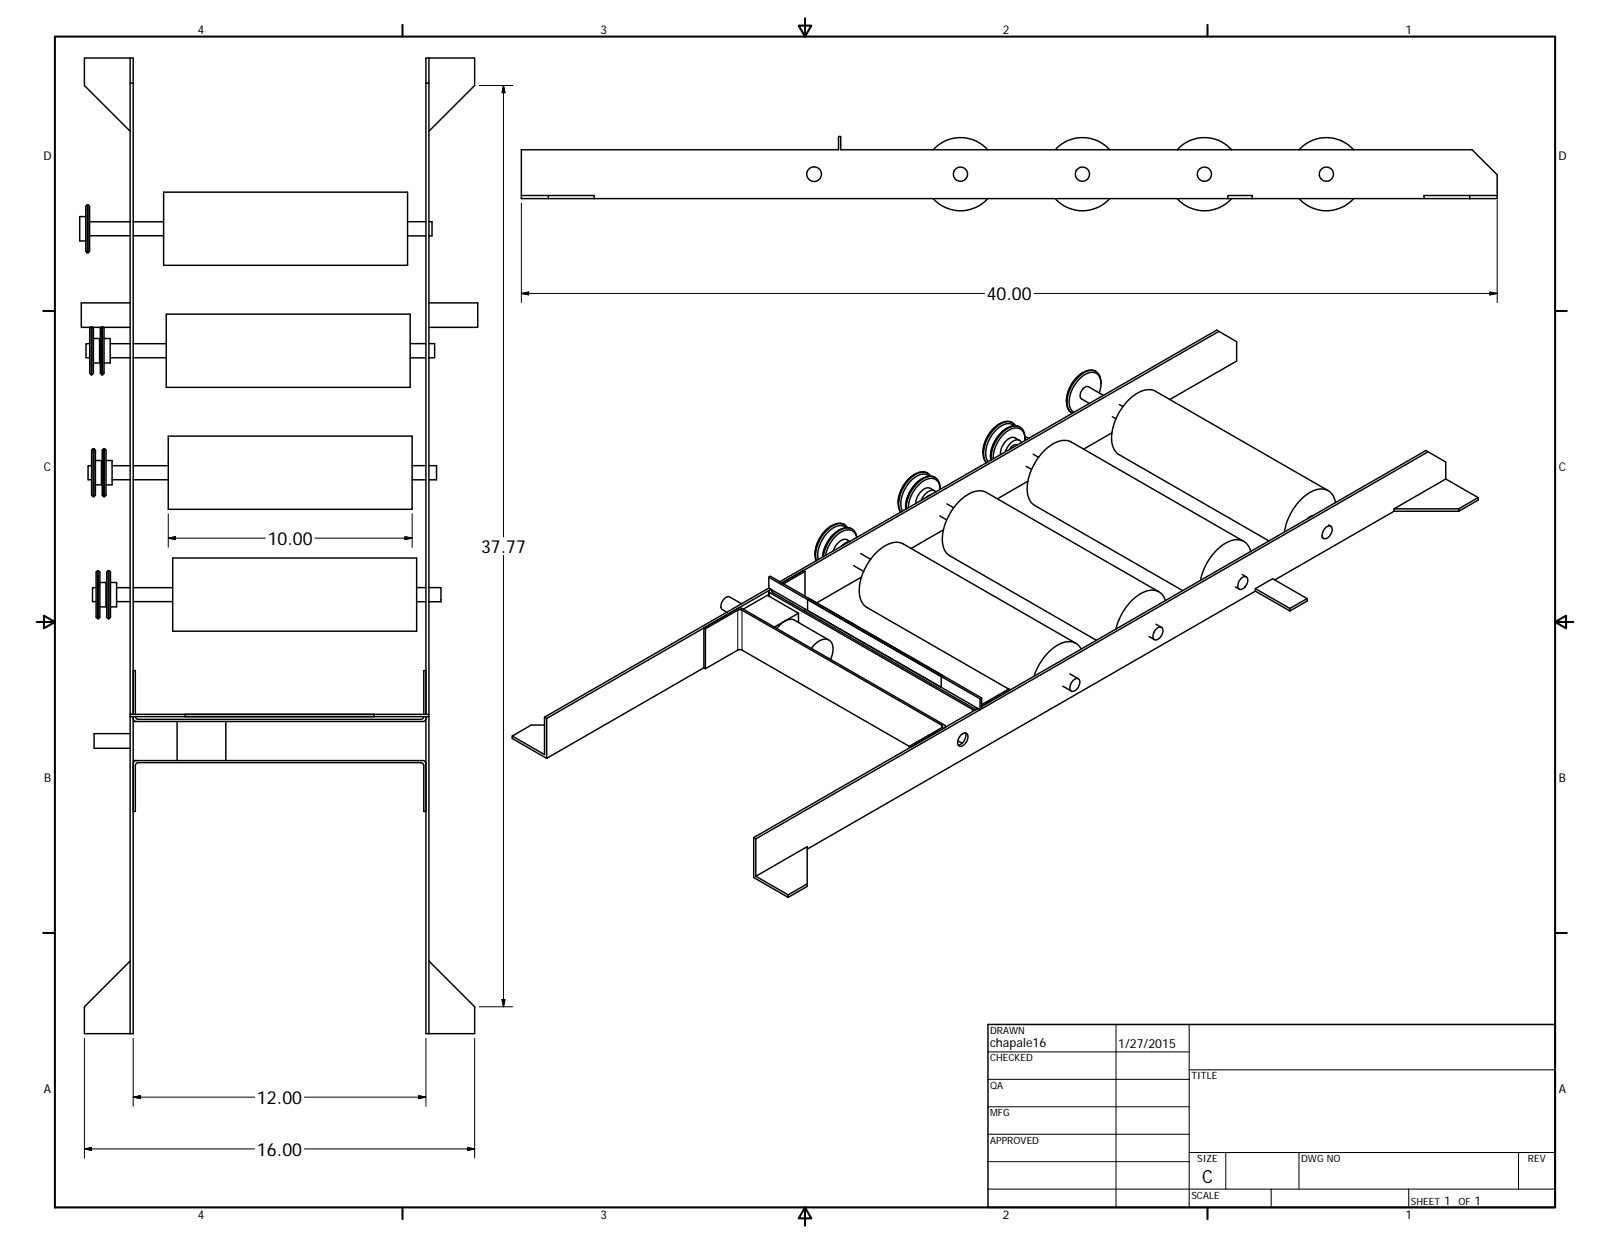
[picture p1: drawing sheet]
<svg xmlns="http://www.w3.org/2000/svg" width="559mm" height="432mm" viewBox="0 0 559 432" stroke-linecap="round" stroke-linejoin="round" font-family="sans-serif">
<g fill="none" stroke="#000" stroke-width=".51">
<path d="M45.2 20.2v8.7h1M45.2 28.9v329.9M148.9 20.2v8.7h-1.1M148.9 28.9v329.9M45.2 45.6l-15.9-15.9v-9.5h16.9v227.7M148.9 45.6l15.8-15.9v-9.5h-16.9v227.7M323.9 52a12.7 12.7 0 0 1 18.9 0M366.2 52a12.7 12.7 0 0 1 19 0M408.6 52a12.7 12.7 0 0 1 18.9 0M450.9 52a12.7 12.7 0 0 1 18.9 0M29.8 75.2h-2.1v8.5h2.1M30.3 71.1h.3"/>
<path d="M30.3 71.1l-.5 .5v15.6l.5 .5M30.3 71.1v16.6M30.6 71.1v16.6M30.6 71.1l.5 .5v15.6l-.5 .5M31.1 77h14.1M46.2 77h10.6M56.8 66.7h84.7v25.4h-84.7zM141.5 77h6.3M148.9 77h1M149.9 77v4.9h-1M149.9 77h.1M181 67.9h25.2v1"/>
<path d="M190.3 67.9v1M323.9 68.9a12.7 12.7 0 0 0 18.9 0M366.2 68.9a12.7 12.7 0 0 0 19 0M408.6 68.9a12.7 12.7 0 0 0 18.9 0M426.2 68.9v-1h8.4v1M450.9 68.9a12.7 12.7 0 0 0 18.9 0M510.1 67.9h9.5v1h-9.5M510.1 67.9h-15.9v1h15.9M510.1 67.9v1M519.6 67.9v-7.2l-8.7-8.7h-219.1v-4.6h-.8v4.6h-110v16.9h313.2M30.3 87.7h.3M31.1 81.8h14.1"/>
<path d="M46.2 81.8h10.6M141.5 81.9h6.3M31.1 119.3h-1.2v4.9h1.2M31.6 113.4l-.5 .5v15.7l.5 .5M31.6 113.4v16.7M31.6 113.4h.3M31.9 113.4v16.7M31.9 113.4l.5 .5v15.7l-.5 .5M32.1 113.6h3M32.4 117.5h2.2v8.5h-2.2M34.6 119.3h.2M35.3 113.4h.3"/>
<path d="M35.3 113.4l-.5 .5v15.7l.5 .5M35.3 113.4v16.7M35.6 113.4l.5 .5v15.2v.5l-.5 .5M35.6 113.4v16.7M35.8 113.6h9.4M36.1 117.5h2.1v8.5h-2.1M38.2 119.3h7M45.2 105.1h-17v8.5h3.3M46.2 119.3h11.5M57.7 109.1h84.7v25.4h-84.7zM142.4 119.3h5.4M148.9 119.3h2v4.9h-2"/>
<path d="M148.9 105.1h16.9v8.5h-16.9M423.1 115l-151.7 87.3 7.5-4.3 .5 .4M31.6 130.1h.3M34.6 124.2h.2M35.3 130.1h.3M38.2 124.2h7M46.2 124.2h11.5M142.4 124.2h5.4M376 129.3a11.9 11.9 0 0 0-5.8 10.1M380.4 128.9a5.1 5.1 0 0 0-6.2 1.8 11.6 11.6 0 0 0-3.7 10.9l.7 1.1 .9 .7M381.5 136.4a5.8 5.8 0 0 0-.9-6.8 5.4 5.4 0 0 0-6.3 2.3 10.3 10.3 0 0 0-2.7 10.1l1.1 1.2M382.1 133.2a3.7 3.7 0 0 0-3.6-4.6 11.6 11.6 0 0 0-8 9.6 4.7 4.7 0 0 0 1.7 5.2"/>
<path d="M383 137.2l-5.2-2.9a2.82 2.82 0 0 0-2.9 3.1l.3 .9 2.9 1.8M406 138.7l23.2-13.4v-6.7l-6.9-4-151.6 87.3M32.3 155.7v16.7M32.3 155.7l-.5 .6v15.6l.5 .5M32.3 155.7h.3M32.6 155.7v16.7M32.6 155.7l.5 .6v15.6l-.5 .5M33.1 159.9h2.1v8.4h-2.1M36 155.7l-.5 .6v15.6l.5 .5M36 155.7v16.7M36 155.7h.3M36.3 155.7v16.7"/>
<path d="M36.3 155.7l.5 .6v15.6l-.5 .5M36.8 159.9h2.1v8.4h-2.1M58.4 151.4h84.6v25.4h-84.6zM347 147a12.2 12.2 0 0 0-5.8 10.2M349.7 148.5a12.1 12.1 0 0 0-5.9 10.2M351.4 146.7a5.1 5.1 0 0 0-6.1 1.6 11.4 11.4 0 0 0-3.7 11.3l.8 1a8.5 8.5 0 0 1 .6-8.9 8.7 8.7 0 0 1 7.4-5.3l1.2 .4 .8 .9M352 147.7a4.2 4.2 0 0 0-5.6 .9 10.9 10.9 0 0 0-3.9 10.9l.5 .8M353.1 154.5a2.16 2.16 0 0 0-2.7 1.5M353.8 152.9l-1.5-.9a3.3 3.3 0 0 0-3.8 1.9 6.1 6.1 0 0 0-1.2 3.9M354 148.2a5.1 5.1 0 0 0-6.1 1.7 12.5 12.5 0 0 0-4 9.9M354.5 153.6a2.02 2.02 0 0 0-3.5 0 7.3 7.3 0 0 0-2 3.2M355.7 152.1l.7-.4 .7 .4"/>
<path d="M355.7 152.9a3.6 3.6 0 0 0-2.7-4.4 9.2 9.2 0 0 0-7.5 6.7l-.7 2.4-.1 1.7M355.7 152.5a3.6 3.6 0 0 0-3.6-4.6 11.5 11.5 0 0 0-8 9.5l-.1 2.3M358.6 157.6l1.9 1.1M385.9 150.2l-9.8 5.7M386.1 144.7l1.2 .7M388.5 140.4l1.3 .7M495.7 156.8l-155 89.2v-3.7l-.6 .3v3.8M31.8 161.6h-1.2v4.9h1.2M32.3 172.4h.3M35.2 166.5h.3M35.2 161.6h.3M36 172.4h.3"/>
<path d="M38.9 166.5h6.3M38.9 161.6h6.3M46.2 166.5h12.2M46.2 161.6h12.2M143 166.5h4.8M143 161.6h4.8M148.9 161.6h2.6v4.9h-2.6M314.3 175.8v.4M315.3 176.2a11.6 11.6 0 0 1 6.9-10 3.2 3.2 0 0 1 4.1 3.7 3.7 3.7 0 0 0-3.6-4.5 11.5 11.5 0 0 0-8 9.5l-.1 1.8M317.6 164.6a11.9 11.9 0 0 0-5.9 10.1M320.2 166.1a11.9 11.9 0 0 0-5.9 9.7M322 164.3a4.8 4.8 0 0 0-5.8 1.3 11.6 11.6 0 0 0-4.1 11.4l.5 .8"/>
<path d="M322.6 165.2a4.2 4.2 0 0 0-5.6 .9 11 11 0 0 0-3.9 10.9l.2 .4M322.9 171.8l-1.3 .8M323 165.2a3.9 3.9 0 0 0-5.9-.1 12 12 0 0 0-4.8 11.8l.4 .8M324.4 170.3l-1.5-.8a4 4 0 0 0-4.6 3.1l-.5 2.2M324.6 165.8a5.1 5.1 0 0 0-6.2 1.6 13 13 0 0 0-4.1 9.4M324.8 170.7a2.53 2.53 0 0 0-3.7 .9l-1.4 2.1M326.2 179.1l2.4 1.4M328.7 174.9l2.3 1.4M356.2 161.9l1.8 1.1M356.8 167l-10.6 6.1M455.5 179.1l-1 .3-.7 .7M461 170.3l-59.9-34.5a7.2 7.2 0 0 0-7.9 1.7 18.9 18.9 0 0 0-7.1 16.8 5.3 5.3 0 0 0 2.4 3.5l51.9 29.9"/>
<path d="M463.5 174.5a5.1 5.1 0 0 0-7.9-4 19.7 19.7 0 0 0-9.8 14.2M483.8 176.6h22.5M483.8 177.5l-41.4 23.8M483.8 176.6v.9h22.5M501.8 166.3l11.2 6.4v.9l-6.7 3.9M501.8 166.3v-5.9l-6.9-4-154.2 88.8 10-5.8-.5-.3-9.5 5.5M501.8 166.3l-18 10.3M506.3 176.6v.9M513 172.7l-6.7 3.9M33.9 198.1l-.5 .5v15.6l.5 .5M33.9 198.1v16.6M33.9 198.1h.3"/>
<path d="M34.2 198.1v16.6M34.2 198.1l.5 .5v15.6l-.5 .5M37.5 198.1l-.5 .5v15.6l.5 .5M37.5 198.1v16.6M37.5 198.1h.3M37.8 198.1v16.6M37.8 198.1l.6 .5v15.6l-.6 .5M59.9 193.7h84.7v25.4h-84.7zM279.4 198.4v8.5M279.4 198.4l-7.5 4.2M288.8 182.4a12.3 12.3 0 0 0-5.9 10.2M293.1 182.1a5.1 5.1 0 0 0-6.1 1.7 11.8 11.8 0 0 0-3.8 10.9"/>
<path d="M293.7 183.1a4.5 4.5 0 0 0-5.9 1.2 11.4 11.4 0 0 0-3.8 9.9M294.2 183.1a3.8 3.8 0 0 0-5.8-.2 12.2 12.2 0 0 0-5 11.7M294.8 188a4 4 0 0 0-2.7 1.6M295 187.9l-1-.5a4.3 4.3 0 0 0-4.7 3.4l-.1 .4M295.7 183.6a5.1 5.1 0 0 0-6.1 1.6 13.7 13.7 0 0 0-4.1 8.2 12.1 12.1 0 0 1 5.8-9.5M296.3 196.3l3.4 2.1M297.3 186.6a3.2 3.2 0 0 0-5.1-2.1 12.2 12.2 0 0 0-5.7 8.3M297.4 186.5a3.5 3.5 0 0 0-2.1-3.1 3.5 3.5 0 0 0-3.7 .6 13.1 13.1 0 0 0-5.9 9.2M298.7 192.1l3.5 2M327.4 183.9l-11.2 6.5M431.2 199.4l1.4 .9M431.7 187.9l-59.9-34.5a7.3 7.3 0 0 0-7.8 1.7 18.9 18.9 0 0 0-7.2 16.9 5.3 5.3 0 0 0 2.4 3.5l51.3 29.5"/>
<path d="M434.1 191.4a5.1 5.1 0 0 0-7.8-3.3 19.5 19.5 0 0 0-9.7 13.3M458.7 186.5l.7 .4M460.2 183.1a1.27 1.27 0 0 1 1.8-.4 1.27 1.27 0 0 1 .3 1.8 2.68 2.68 0 0 1-2.9 2.4 2.74 2.74 0 0 1 .8-3.8zM461.1 182.2l.8 .4M33.4 204h-1.3v4.8h1.3M33.9 214.7h.3M34.7 202.2h2.1v8.5h-2.1M36.8 208.8h.2M36.8 204h.2M37.5 214.7h.3M38.4 202.2h2.1v8.5h-2.1M40.5 208.8h4.7"/>
<path d="M40.5 204h4.7M46.2 208.8h13.7M46.2 204h13.7M144.6 208.9h3.2M144.6 204h3.2M148.9 204h4.2v4.2v.7h-4.2M244.8 218.3l11.3-6.5 1.2-.1 69.8 40.2-.2 .7-11.3 6.4M244.8 218.3l-.5-.3v13.8l.5 .3M244.8 218.3v13.8M256.1 211.2h1.4l70.4 40.5 .3 .4-.3 .5M257.4 209.6l-4.1-2.4a3.1 3.1 0 0 0-3.1 3.6l.4 .7 1.7 1M258 211.5l8.4-4.9 10.7 6.3"/>
<path d="M266.8 205.3v1.6M266.8 200.4l.6-.4 73.3 42.3M266.8 200.4l59.9 34.4 .6-.3M266.8 200.4v3.7M266.8 204.1l.8 .5M266.8 204.1l-77.8 44.8M267.6 204.6l-.7 .5 .2 .6 70.4 40.5a1.9 1.9 0 0 0 1.9-.3M267.6 204.6l59.1 34v-3.8M267.6 204.6l-77.9 44.8M268.1 204.9l-.3 .3 .4 .5 69.3 39.9h1.4M272.4 215.6a3.4 3.4 0 0 1 3.3-.3l12 6.9M272.4 215.6l-1.3 .9-1.5 1.7"/>
<path d="M272.4 215.6l-3.6 2.1M277.1 212.9v3.2M277.1 212.9l-4.7 2.7M279.4 211.4v.7M279.6 211.5l-.2 .1M280.3 208.1l59.8 34.5M280.3 208.1v3.8l59.1 34M280.8 207.8l-.5 .3M299 200.3l-15.6 9M401.2 218.4a1.32 1.32 0 0 1 1.9-.7 1.32 1.32 0 0 1 .4 2 2.56 2.56 0 0 1-2.9 2.3 2.74 2.74 0 0 1 .6-3.6zM401.2 216.7l1.9 1.1M402.3 205.4l-59.9-34.4a7.4 7.4 0 0 0-7.9 1.6 19.5 19.5 0 0 0-7.3 16.2 5.5 5.5 0 0 0 2.5 4.2l50.8 29.2"/>
<path d="M404.5 208.4a5 5 0 0 0-7.7-2.8 19.5 19.5 0 0 0-9.5 12.7M428.7 203.7l1.4 .8M430.8 200.8a1.28 1.28 0 0 1 1.7-.6 1.28 1.28 0 0 1 .5 1.8l-.1 .4a2.34 2.34 0 0 1-2.9 2 2.87 2.87 0 0 1 .8-3.6zM435.7 205.2l-155.5 89.5M435.7 204.3l12 6.9M435.7 204.3l6-3.4 12 6.9M435.7 205.2l12 6.9M435.7 204.3v.9M453.7 207.8l-6 3.4v.9M453.7 207.8v.8l-6 3.5M46.2 232.8h.8v15.1M147.8 232.8h-.7v15.1"/>
<path d="M244.3 231.8l-54.6 31.4-11.9-6.9v-.8M244.8 232.1l11.4-6.5h1.1l58.3 33.5M281.6 225a5.7 5.7 0 0 1 5.8-3 4 4 0 0 1 1.5 5.2l-.6 1.7M368.9 238.2l2.9 1.7M371.3 233.9l3 1.7M372.4 236.3a1.33 1.33 0 0 1 1.9-.7 1.33 1.33 0 0 1 .4 2 2.6 2.6 0 0 1-2.9 2.2 2.74 2.74 0 0 1 .6-3.5zM373.4 223.3l-59.9-34.5a7.2 7.2 0 0 0-7.8 1.7 18.9 18.9 0 0 0-7.2 16.8 5.4 5.4 0 0 0 2.4 3.5l49.2 28.4M375.2 225.3a5.2 5.2 0 0 0-7.5-1.7 19.4 19.4 0 0 0-8.8 11.1M398.8 220.9l1.9 1.1M45.2 254.7h-12.5v5h12.5M45.2 247.9h103.7M46.2 249.4l.4 .8 .7 .2h99.5l.6-.2 .4-.8"/>
<path d="M46.2 248.8v110h-1M46.2 250.4h1.1M61.5 250.4v13.6M64.2 247.9v.9h84.7M78.4 250.4v13.6M129.8 247.9v.9h-84.6M147.1 248.8l-.4 .7-.7 .2h-98l-.6-.2-.4-.7M147.8 248.8v110h16.9v-9.3l-15.8-15.9M189 248.9v13l-11.2-6.4 6.6-3.8h4.6M189 248.9l.7 .5M189.7 249.4v13.8M315.6 259v.6"/>
<path d="M315.6 259l.5 .3M328.2 252.1v.3M332.5 257.2l1.4 .8M333.4 255.3a1.42 1.42 0 0 1 2.5-.2 3.3 3.3 0 0 1-2.9 3.9 2.47 2.47 0 0 1 .4-3.7zM335 254.4a3.3 3.3 0 0 1-2.4 4.2M339.4 245.9l-77.8 44.8M339.4 245.9l.7 .5M340.1 246.4l-77.8 44.8M46.2 264h1.1M47.3 264l-.7 .2-.4 .8M47.3 264h99.5l.6 .2 .4 .8M46.2 281.7h.8v-16.1l.3-.7 .7-.2h98l.7 .2 .4 .7v16.1h.7"/>
<path d="M261.6 290.7l.7 .5M261.6 290.7v13.9l12 6.9M262.3 291.2v13M262.3 304.2l17.9-10.3v13.8l-6.6 3.8M262.3 304.2l11.3 6.4M273.6 310.6v.9M280.2 306.8l-6.6 3.8M45.2 333.6l-15.9 15.9v9.3h15.9M342.9 355.6h196.9v63.5h-196.9z"/>
<circle cx="282.6" cy="60.5" r="2.54"/>
<circle cx="333.4" cy="60.5" r="2.46"/>
<circle cx="375.7" cy="60.5" r="2.46"/>
<circle cx="418" cy="60.5" r="2.46"/>
<circle cx="460.4" cy="60.4" r="2.46"/>
</g>
<g fill="none" stroke="#000" stroke-width=".36">
<path d="M256.1 211.8v13.9M257.5 211.8v13.9M267.1 205.7v1.4M268.2 204.9v.8M326.9 251.7v.9M337.5 246.2v.8M387.3 355.6v63.5M412.7 355.6v63.5M342.9 365.1h69.9M342.9 374.6h69.9M412.7 371.3h127M342.9 384.2h69.9"/>
<path d="M342.9 393.7h69.9M342.9 403.2h69.9M342.9 412.7h196.9M412.8 400h127M425.4 400v12.7M441.2 412.7v6.4M450.8 400v12.7M488.9 412.7v6.4M527 400v12.7"/>
</g>
<g fill="none" stroke="#000" stroke-width=".71">
<path d="M19 12.7h520.7v406.4h-520.7zM139.7 8.6v4.1M279.4 6.3v6.4l-2.2-3.8h4.4l-2.2 3.8M419.1 8.6v4.1M15 107.9h4M539.8 107.9h4M12.7 215.9h6.3l-3.8-2.2v4.4l3.8-2.2M539.7 215.9l3.9 2.2v-4.4l-3.9 2.2h6.4M15 323.8h4M539.8 323.8h4M139.7 419.1v4.1M279.4 419.1l2.2 3.8h-4.4l2.2-3.8v6.3"/>
<path d="M419.1 419.1v4.1"/>
</g>
<g fill="none" stroke="#000" stroke-width=".35">
<path d="M166.3 29.7h11.6M174.8 29.7v156.7M174.8 29.7l.5 2.5h-1.1zM181 70.5v34.5M519.6 69.4v35.6M181 101.9l2.5-.5v1zM181 101.9h160.7M358.9 101.9h160.7M517.1 101.4l2.5 .5-2.5 .5zM58.4 178.4v11.6M143 178.4v11.6M58.4 186.8l2.5-.5v1z"/>
<path d="M58.4 186.8h33.7M109.3 186.8h33.7M140.6 186.3l2.4 .5-2.4 .5zM174.8 192.7v156.8M166.3 349.5h11.6M174.2 347h1.1l-.5 2.5zM29.3 360.4v41.6M46.2 360.4v23.6M147.8 360.4v23.6M164.7 360.4v41.6M29.3 398.8l2.5-.5v1zM29.3 398.8h59.1"/>
<path d="M46.2 380.8l2.5-.5v1zM46.2 380.8h42.2M145.3 380.3l2.5 .5-2.5 .5zM147.8 380.8h-42.2M162.3 398.3l2.4 .5-2.4 .5zM164.7 398.8h-59.1"/>
</g>
<path d="M174.8 29.7l.5 2.5h-1.1zM181 101.9l2.5-.5v1zM517.1 101.4l2.5 .5-2.5 .5zM58.4 186.8l2.5-.5v1zM140.6 186.3l2.4 .5-2.4 .5zM174.2 347h1.1l-.5 2.5zM29.3 398.8l2.5-.5v1zM46.2 380.8l2.5-.5v1zM145.3 380.3l2.5 .5-2.5 .5zM162.3 398.3l2.4 .5-2.4 .5z" fill="#000" stroke="#000" stroke-width=".35"/>
<g font-size="6.3">
<text x="342.5" y="104.2">40.00</text>
<text x="92.9" y="189.1">10.00</text>
<text x="167" y="191.9">37.77</text>
<text x="89.2" y="383.1">12.00</text>
<text x="89.2" y="401.1">16.00</text>
<text x="417.2" y="410.6">C</text>
</g>
<g font-size="4.4">
<text x="343.6" y="363.5">chapale16</text>
<text x="388.1" y="363.6">1/27/2015</text>
</g>
<g font-size="4.2">
<text x="68.7" y="11.7">4</text>
<text x="208.4" y="11.7">3</text>
<text x="348.1" y="11.7">2</text>
<text x="487.8" y="11.7">1</text>
<text x="15.1" y="55.5">D</text>
<text x="540.9" y="55.5">D</text>
<text x="15.3" y="163.5">C</text>
<text x="541" y="163.5">C</text>
<text x="15.3" y="271.4">B</text>
<text x="541" y="271.4">B</text>
<text x="15.2" y="379.3">A</text>
<text x="541" y="379.3">A</text>
<text x="501.3" y="418.3">1</text>
<text x="511.8" y="418.3">1</text>
<text x="68.7" y="423.1">4</text>
<text x="208.4" y="423.1">3</text>
<text x="348.1" y="423.1">2</text>
<text x="487.8" y="423.1">1</text>
</g>
<g font-size="3.5">
<text x="343.6" y="358.9">DRAWN</text>
<text x="343.6" y="368.4">CHECKED</text>
<text x="343.6" y="378">QA</text>
<text x="413.5" y="374.6">TITLE</text>
<text x="343.6" y="387.5">MFG</text>
<text x="343.6" y="397">APPROVED</text>
<text x="415.5" y="403.4">SIZE</text>
<text x="451.6" y="403.4">DWG NO</text>
<text x="530.3" y="403.3">REV</text>
<text x="413.5" y="416.1">SCALE</text>
<text x="489.7" y="418.3">SHEET</text>
<text x="506.2" y="418.3">OF</text>
</g>
</svg>
